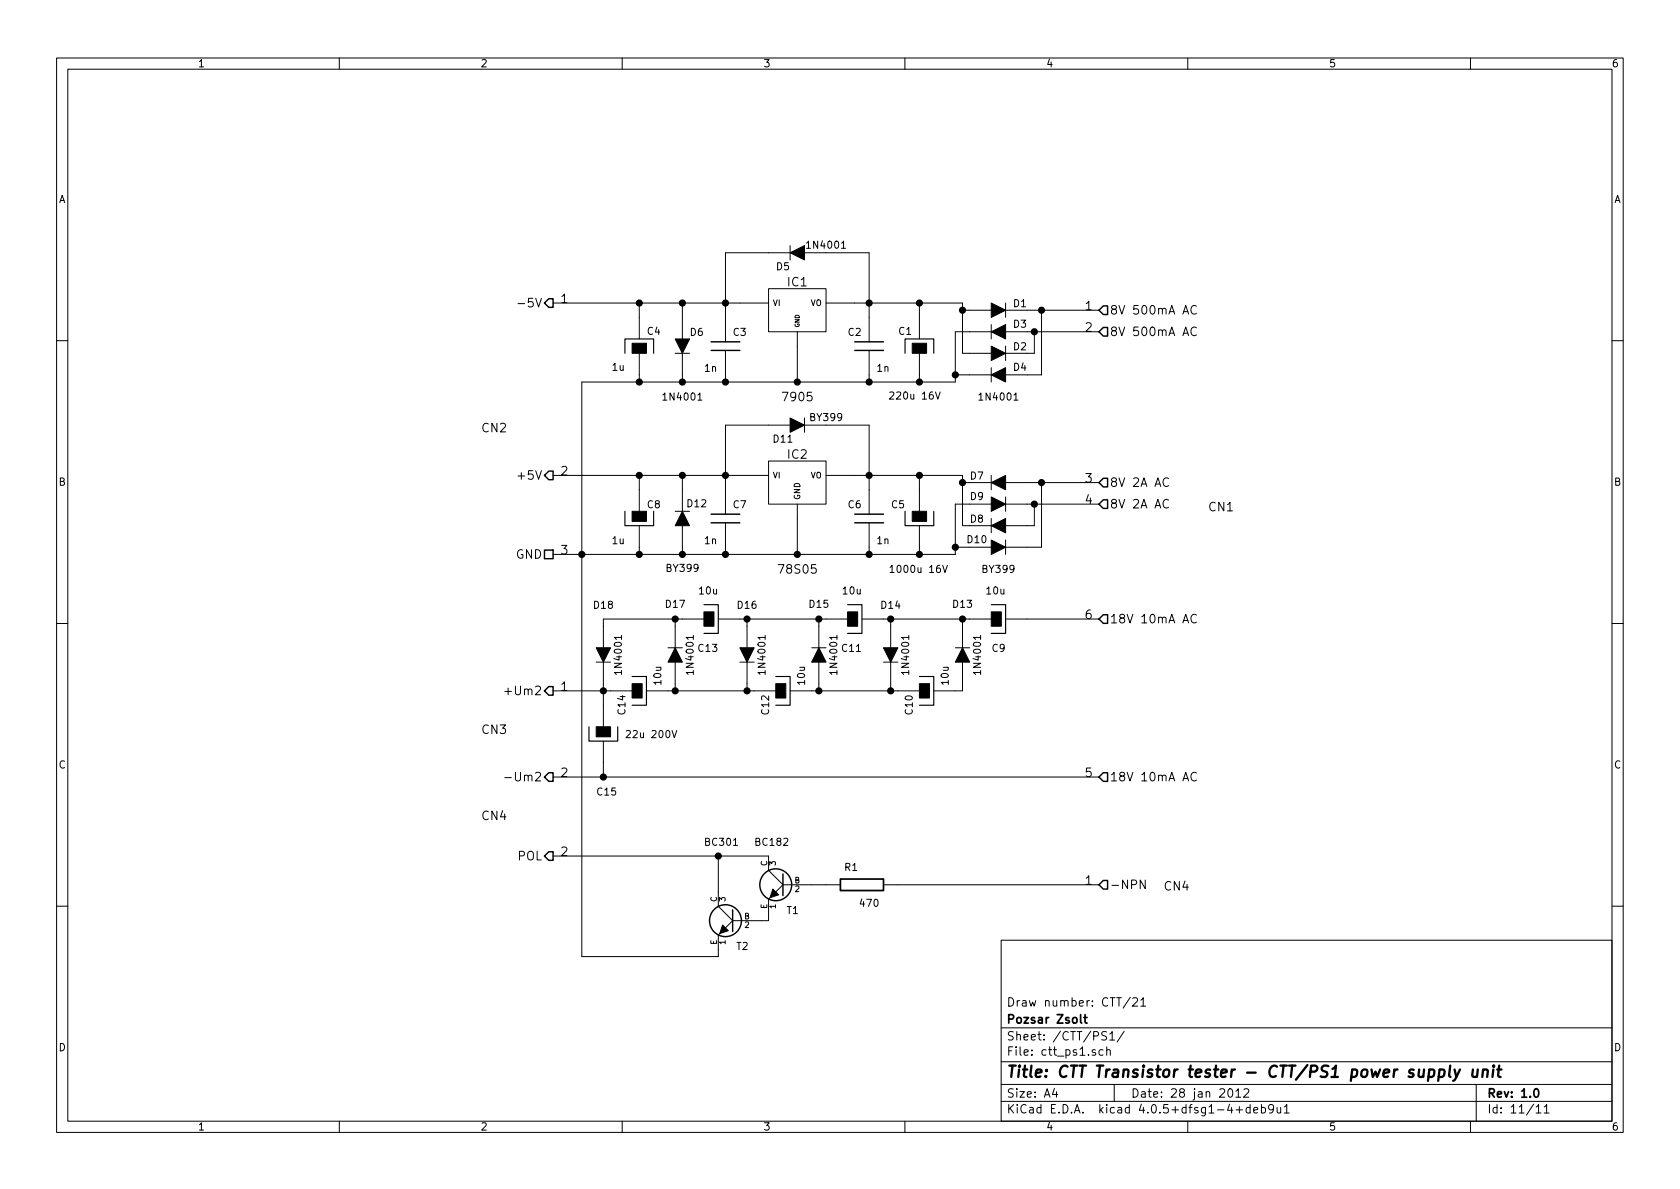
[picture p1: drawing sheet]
<svg xmlns="http://www.w3.org/2000/svg" width="297mm" height="210mm" viewBox="0 0 297 210" stroke-linecap="round" stroke-linejoin="round" font-family="sans-serif">
<g fill="none" stroke="#000" stroke-width=".18">
<path d="M10 10.3h277v189.9h-277zM12 12.2h273v186.1h-273zM60 10.3v1.9M110 10.3v1.9M160 10.3v1.9M210 10.3v1.9M260 10.3v1.9M91.6 53.7h1.2M97.8 53.6h38.1M113 53.6v6.3M120.6 53.6v6.3M135.9 51h10.1v7.7h-10.1z"/>
<path d="M139.7 44.7h-11.4v15.7M139.7 43.4v2.6M141 58.7v8.9M142.2 44.7h11.5v15.7M146 53.6h24.2v8.9h5.1M148.8 43.9h.7M162.6 53.6v6.3M170.2 54.9h5.1M175.3 58.7h-6.4v8.9h-66v101.6h24.1v-3.9l.3-.2M175.3 57.4v2.5M177.8 58.7h16.5M177.8 54.9h16.5"/>
<path d="M177.8 53.6v2.5M182.9 58.7v3.8h-5.1M184.1 54.9v11.4h-6.3M211.5 58a.62 .62 0 0 0-.7 0 .62 .62 0 0 0-.2 .7 .58 .58 0 0 0 .3 .6 .58 .58 0 0 0 .6-.1M211.5 54.2a.62 .62 0 0 0-.7 0 .62 .62 0 0 0-.2 .7 .58 .58 0 0 0 .3 .6 .58 .58 0 0 0 .6-.1M10 60.2h2M113 62.5v5.1M119.4 62.5h2.5M120.6 62.5v5.1M123.4 70.8h.7M128.3 62v5.6M139.7 75.2h-11.4v15.7"/>
<path d="M142.2 75.2h11.5v15.7M142.2 73.9v2.5M153.7 62v5.6M157.3 69.4l.5-.1 .2 .1v.3l-.7 .9h.7M162.6 62.5v5.1M165.4 69.3l.4 1.3 .4-1.3M168.9 66.3h6.4M175.3 65v2.6M177.8 61.2v2.5M179.3 70.8h.7M285 60.2h2M97.8 84.1h38.1"/>
<path d="M113 84.1v6.3M113 93v5M119.4 90.4h2.5M120.6 84.1v6.3M120.6 93v5M128.3 92.5v5.5M135.9 81.5h10.1v7.6h-10.1zM141 89.1v8.9M146 84.1h24.2v8.9h5.1M153.7 92.5v5.5M162.6 84.1v6.3M162.6 93v5"/>
<path d="M166.7 100l.4 1.2 .4-1.2M168.9 96.8h6.4M170.2 85.3h5.1M175.3 89.1h-6.4v8.9h-71.1M175.3 84.1v2.5M175.3 91.7v2.5M177.8 89.1h16.5M177.8 85.3h16.5M177.8 87.9v2.5M177.8 95.5v2.5M182.9 89.1v3.9h-5.1M184.1 85.3v11.5h-6.3"/>
<path d="M206.6 84.7a.62 .62 0 0 0-.8-.1 .62 .62 0 0 0-.2 .8 .58 .58 0 0 0 .3 .5 .58 .58 0 0 0 .7 0M206.6 88.5a.62 .62 0 0 0-.8-.1 .62 .62 0 0 0-.2 .8 .58 .58 0 0 0 .3 .6 .58 .58 0 0 0 .7-.1M10 110.3h2M105.4 117.1h2.5M106.7 117.1v11.4M109.9 112.4v.7M118.1 114.5h2.5M119.4 109.5v5M119.4 117.1v5.1M122.6 112.4v.7M124.5 109.5h-17.8v5M127 109.5h22.9"/>
<path d="M130.8 117.1h2.5M132.1 109.5v5M132.1 117.1v5.1M135.3 112.4v.7M143.5 114.5h2.5M144.8 109.5v5M144.8 117.1v5.1M148 112.4v.7M152.4 109.5h22.9M156.2 117.1h2.5M157.4 100.3l.3-.3v1.2M157.4 101.2h.7"/>
<path d="M157.5 109.5v5M157.5 117.1v5.1M160.7 112.4v.7M168.9 114.5h2.5M170.2 117.1v5.1h-5.1M170.2 109.5v5M173.4 112.4v.7M177.8 109.5h16.5M211.5 108.8a.62 .62 0 0 0-.7 0 .62 .62 0 0 0-.2 .7 .58 .58 0 0 0 .3 .6 .58 .58 0 0 0 .6-.1M285 110.3h2M89.3 122.3h1.1M89.3 137.5h1.1"/>
<path d="M97.8 137.4h96.5M97.8 122.2h14M106.7 131.1v6.3M110.7 129.3l.5-.1 .2 .1 .1 .2-.8 .9h.8M114.3 122.2h22.9M118.8 129.2l.4 1.2 .5-1.2M139.7 122.2h22.9M211.5 136.7a.62 .62 0 0 0-.7 0 .62 .62 0 0 0-.2 .7 .58 .58 0 0 0 .3 .6 .58 .58 0 0 0 .6-.1M97.8 151.4h38.1v2.5l2.5 2.6M127 151.4v8.9l2.5 2.5M136.1 158.7l-.2 .3v3.8h-6.4M138.4 156.5l-1.2 1.2"/>
<path d="M138.4 156.5h10.2M156.2 156.5h38.1M202.5 155.6v1.5l-.9-1.5v1.5M10 160.2h2M129.5 162.8l-1.2 1.3M177 166.3h108v32h-108zM199.8 176.3l-1.2 2M200.3 176.6l.2-.2h.4l.2 .5-.9 1h.9M201.7 176.9l.4-.5v1.5M201.7 177.9h.9M285 160.2h2M60 198.3v1.9"/>
<path d="M110 198.3v1.9M160 198.3v1.9M177 194.8h108M177 191.8h108M177 187.8h108M177 181.8h108M186.4 192.5l-.3 1h.9M186.8 193v1M193.7 185.7a.37 .37 0 0 0-.6 .1l.1 .2 .5 .2 .1 .1-.3 .3-.4-.1M195 185.7l-.4-.1-.3 .3 .1 .6 .2 .1 .4-.1M195.7 182.5l-.6-.1-.3 .3 .1 .3 .7 .4v.4a.62 .62 0 0 1-.8 0M195.7 185.7l.2-.1 .4 .1v.9"/>
<path d="M195.7 185.1v1.5M196.2 182.8l.4-.4v1.5M196.2 183.9h.9M197 191.8v3M198.8 182.3l-1.3 2M210 198.3v1.9M217.2 192.7l.2-.2a.81 .81 0 0 1 .6 .6 .81 .81 0 0 1-.2 .8l-.2 .1a.79 .79 0 0 1-.4-1.3zM218.5 193l.4-.5v1.5M218.5 194h.9M218.5 196.3h1.2M219.1 195.7v1.1M219.9 192.7l.3-.2h.3l.3 .5-.9 1h.9"/>
<path d="M221 195.9l-.4-.1-.3 .3 .1 .6 .2 .1 .4-.1M221 195.3v1.5M221.7 196.3l.7-.1-.1-.3-.4-.1-.2 .2v.7h.6M223 195.9l.5-.1 .2 .3-.1 .6h-.6M223 195.3v1.5M225.2 196l-.3 .3h-.3l-.3-.3v-.4l.2-.2 .4-.1 .2 .2a1.19 1.19 0 0 1-.2 1.2l-.4 .1M225.8 195.8l.1 .9 .3 .1 .2-.1M226.4 195.8v1M227.1 195.8l.4-.5v1.5M227.1 196.8h.8M260 198.3v1.9M261 191.8v6.5"/>
<path d="M271.6 195.8l.4-.5v1.5M271.6 196.8h.9M273 195.8l.5-.5v1.5M273 196.8h.9"/>
</g>
<path d="M148.6 155.4h7.6v2.1h-7.6zM191.1 179.4v1.3l.2 .2M191.6 179.9h.6M191.8 179.4v1.3l.4 .2M271.3 192.7l.3-.2a.81 .81 0 0 1 .5 .6 .81 .81 0 0 1-.2 .8l-.2 .1a.79 .79 0 0 1-.4-1.3z" fill="none" stroke="#000" stroke-width=".3"/>
<g fill="none" stroke="#000" stroke-width=".41">
<path d="M252.7 189.2a.65 .65 0 0 1 .9 .1l-.2 1a.67 .67 0 0 1-.8 0M254.5 189.2a.65 .65 0 0 1 .9 .1l-.2 1a.67 .67 0 0 1-.8 0M254.5 189.1l-.2 2M256.4 188.4l-.2 1.8 .3 .2M257.2 189.1l.3 1.3M258.1 189.1l-.8 1.8-.4 .2M260.4 189.1v1.2a.56 .56 0 0 0 .7 0M261.3 189.1l-.2 1.3M262.2 189.3a.52 .52 0 0 1 .9 .1l-.2 1M262.2 189.1l-.1 1.3M264 189.1l-.1 1.3M264.1 188.4v.2l.1-.1-.1-.1v.2"/>
<path d="M264.7 189.1h.8M265.1 188.4l-.2 1.8v.1l.4 .1"/>
</g>
<g fill="#000" stroke="#000" stroke-width=".25">
<circle cx="113" cy="53.6" r=".51"/>
<circle cx="120.7" cy="53.6" r=".51"/>
<circle cx="128.3" cy="53.6" r=".51"/>
<circle cx="153.7" cy="53.6" r=".51"/>
<circle cx="162.6" cy="53.6" r=".51"/>
<circle cx="170.2" cy="54.9" r=".51"/>
<circle cx="182.9" cy="58.7" r=".51"/>
<circle cx="184.2" cy="54.9" r=".51"/>
<circle cx="113" cy="67.6" r=".51"/>
<circle cx="120.7" cy="67.6" r=".51"/>
<circle cx="128.3" cy="67.6" r=".51"/>
<circle cx="141" cy="67.6" r=".51"/>
<circle cx="153.7" cy="67.6" r=".51"/>
<circle cx="162.6" cy="67.6" r=".51"/>
<circle cx="168.9" cy="66.3" r=".51"/>
<circle cx="102.9" cy="98" r=".51"/>
<circle cx="113" cy="84.1" r=".51"/>
<circle cx="113" cy="98" r=".51"/>
<circle cx="120.7" cy="84.1" r=".51"/>
<circle cx="120.7" cy="98" r=".51"/>
<circle cx="128.3" cy="98" r=".51"/>
<circle cx="128.3" cy="84.1" r=".51"/>
<circle cx="141" cy="98" r=".51"/>
<circle cx="153.7" cy="98" r=".51"/>
<circle cx="153.7" cy="84.1" r=".51"/>
<circle cx="162.6" cy="84.1" r=".51"/>
<circle cx="162.6" cy="98" r=".51"/>
<circle cx="168.9" cy="96.8" r=".51"/>
<circle cx="170.2" cy="85.3" r=".51"/>
<circle cx="182.9" cy="89.1" r=".51"/>
<circle cx="184.2" cy="85.3" r=".51"/>
<circle cx="119.4" cy="109.5" r=".51"/>
<circle cx="132.1" cy="109.5" r=".51"/>
<circle cx="144.8" cy="109.5" r=".51"/>
<circle cx="157.5" cy="109.5" r=".51"/>
<circle cx="170.2" cy="109.5" r=".51"/>
<circle cx="106.7" cy="122.2" r=".51"/>
<circle cx="106.7" cy="137.4" r=".51"/>
<circle cx="119.4" cy="122.2" r=".51"/>
<circle cx="132.1" cy="122.2" r=".51"/>
<circle cx="144.8" cy="122.2" r=".51"/>
<circle cx="157.5" cy="122.2" r=".51"/>
<circle cx="127" cy="151.4" r=".51"/>
</g>
<path d="M110.5 62.5v-2.6h5.1v2.6M160 62.5v-2.6h5.1v2.6M110.5 90.4v2.6h5.1v-2.6M160 90.4v2.6h5.1v-2.6M111.8 119.6h2.5v5.1h-2.5M124.5 106.9h2.5v5.1h-2.5M137.2 119.6h2.5v5.1h-2.5M149.9 106.9h2.5v5.1h-2.5M162.6 119.6h2.5v5.1h-2.5M175.3 106.9h2.5v5.1h-2.5M104.1 128.5v2.6h5.1v-2.6" fill="none" stroke="#000" stroke-width=".2"/>
<g fill="#000" stroke="#000" stroke-width=".18">
<path d="M119.4 59.9h2.5l-1.3 2.6zM139.7 44.7l2.5-1.3v2.6zM175.3 53.6l2.5 1.3-2.5 1.2zM175.3 58.7l2.5-1.3v2.5zM111.8 60.7h2.5v1.8h-2.5zM139.7 73.9l2.5 1.3-2.5 1.2zM161.3 60.7h2.5v1.8h-2.5zM175.3 61.2l2.5 1.3-2.5 1.2zM175.3 66.3l2.5-1.3v2.6zM111.8 90.4h2.5v1.8h-2.5zM120.6 90.4l1.3 2.6h-2.5zM161.3 90.4h2.5v1.8h-2.5z"/>
<path d="M175.3 95.5l2.5 1.3-2.5 1.2zM175.3 87.9l2.5 1.2-2.5 1.3zM175.3 93l2.5-1.3v2.5zM175.3 85.3l2.5-1.2v2.5zM105.4 114.5h2.5l-1.2 2.6zM119.4 114.5l1.2 2.6h-2.5zM124.5 108.2h1.7v2.5h-1.7zM130.8 114.5h2.5l-1.2 2.6zM144.8 114.5l1.2 2.6h-2.5zM149.9 108.2h1.7v2.5h-1.7zM156.2 114.5h2.5l-1.2 2.6zM170.2 114.5l1.2 2.6h-2.5z"/>
<path d="M175.3 108.2h1.7v2.5h-1.7zM105.4 128.5h2.5v1.8h-2.5zM111.8 120.9h1.7v2.5h-1.7zM137.2 120.9h1.7v2.5h-1.7zM162.6 120.9h1.7v2.5h-1.7zM136.7 157.2l1 1-1.6 .5zM127.8 163.6l1 1-1.5 .5z"/>
</g>
<g fill="none" stroke="#000" stroke-width=".25">
<path d="M97 52.8h.8v1.6h-.8l-.7-.8zM195.1 57.9h.7v1.5h-.7l-.8-.7zM195.1 54.1h.7v1.5h-.7l-.8-.7zM125.7 62h5.1M125.7 60.4h5.1M151.1 62h5.1M151.1 60.4h5.1M96.3 97.3h1.5v1.5h-1.5zM97 83.3h.8v1.5h-.8l-.7-.7zM125.7 92.5h5.1M125.7 90.9h5.1M151.1 92.5h5.1"/>
<path d="M151.1 90.9h5.1M195.1 84.6h.7v1.5h-.7l-.8-.8zM195.1 88.4h.7v1.5h-.7l-.8-.8zM195.1 108.7h.7v1.5h-.7l-.8-.7zM97 121.4h.8v1.5h-.8l-.7-.7zM97 136.6h.8v1.6h-.8l-.7-.8zM195.1 136.6h.7v1.6h-.7l-.8-.8zM97 150.6h.8v1.5h-.8l-.7-.7zM138.4 154.6v3.8M195.1 155.7h.7v1.5h-.7l-.8-.7zM129.5 160.9v3.8"/>
<circle cx="137.2" cy="156.5" r="2.82"/>
<circle cx="128.3" cy="162.8" r="2.82"/>
</g>
<text font-size="2.8" x="178" y="190.5">Title: CTT Transistor tester - CTT/PS1 power supply unit</text>
<g font-size="2.1">
<text x="99.1" y="53.6">1</text>
<text x="139.3" y="50.6">IC1</text>
<text x="92.6" y="54.4">-5V</text>
<text x="191.8" y="58.7">2</text>
<text x="191.8" y="54.9">1</text>
<text x="196.2" y="59.4">8V 500mA AC</text>
<text x="196.2" y="55.6">8V 500mA AC</text>
<text x="138.6" y="71">7905</text>
<text x="85.1" y="76.4">CN2</text>
<text x="139.3" y="81.1">IC2</text>
<text x="92" y="84.8">+5V</text>
<text x="99.1" y="84.1">2</text>
<text x="191.8" y="89.1">4</text>
<text x="191.8" y="85.3">3</text>
<text x="196.2" y="86.1">8V 2A AC</text>
<text x="196.2" y="89.9">8V 2A AC</text>
<text x="213.6" y="90.4">CN1</text>
<text x="91.1" y="98.8">GND</text>
<text x="99.1" y="98">3</text>
<text x="137.9" y="101.4">78S05</text>
<text x="191.8" y="109.5">6</text>
<text x="196.2" y="110.2">18V 10mA AC</text>
<text x="90" y="122.9">+Um2</text>
<text x="99.1" y="122.2">1</text>
<text x="85.1" y="129.8">CN3</text>
<text x="99.1" y="137.4">2</text>
<text x="191.8" y="137.4">5</text>
<text x="90.6" y="138.2">-Um2</text>
<text x="196.2" y="138.2">18V 10mA AC</text>
<text x="85.1" y="145">CN4</text>
<text x="91.5" y="152.1">POL</text>
<text x="99.1" y="151.4">2</text>
<text x="191.8" y="156.5">1</text>
<text x="196.2" y="157.2">-NPN</text>
<text x="205.7" y="157.5">CN4</text>
<text x="178" y="178">Draw number: CTT/21</text>
<text x="178" y="184">Sheet: /CTT/PS1/</text>
<text x="178" y="181">Pozsar Zsolt</text>
<text x="178" y="186.7">File: ctt_ps1.sch</text>
<text x="178" y="196.9">KiCad E.D.A. kicad 4.0.5+dfsg1-4+deb9u1</text>
<text x="178" y="194.1">Size: A4</text>
<text x="200" y="194.1">Date: 28 jan 2012</text>
<text x="263" y="194.1">Rev: 1.0</text>
<text x="263" y="196.9">Id: 11/11</text>
</g>
<g font-size="1.8">
<text x="35" y="11.9">1</text>
<text x="85" y="11.9">2</text>
<text x="135" y="11.9">3</text>
<text x="185" y="11.9">4</text>
<text x="235" y="11.9">5</text>
<text x="285" y="11.9">6</text>
<text x="10.4" y="35.9">A</text>
<text x="285.4" y="35.9">A</text>
<text x="137.3" y="47.8">D5</text>
<text x="143" y="44">1N4001</text>
<text x="114.5" y="59.2">C4</text>
<text x="122.1" y="59.4">D6</text>
<text x="129.7" y="59.4">C3</text>
<text x="150" y="59.4">C2</text>
<text x="158.9" y="59.2">C1</text>
<text x="179.2" y="57.9">D3</text>
<text x="179.2" y="54.3">D1</text>
<text x="108.3" y="65.6">1u</text>
<text x="124.6" y="65.7">1n</text>
<text x="155.1" y="65.7">1n</text>
<text x="179.2" y="65.6">D4</text>
<text x="179.2" y="61.9">D2</text>
<text x="117.6" y="70.8">1N4001</text>
<text x="157.9" y="70.6">220u 16V</text>
<text x="173.4" y="70.8">1N4001</text>
<text x="143.4" y="74.4">BY399</text>
<text x="136.8" y="78.3">D11</text>
<text x="10.4" y="85.9">B</text>
<text x="114.5" y="89.9">C8</text>
<text x="121.6" y="89.7">D12</text>
<text x="129.7" y="89.9">C7</text>
<text x="150" y="89.9">C6</text>
<text x="157.7" y="89.9">C5</text>
<text x="171.6" y="84.8">D7</text>
<text x="171.6" y="88.4">D9</text>
<text x="285.4" y="85.9">B</text>
<text x="171.6" y="92.4">D8</text>
<text x="108.3" y="96.2">1u</text>
<text x="118" y="101.1">BY399</text>
<text x="124.6" y="96.2">1n</text>
<text x="155.1" y="96.2">1n</text>
<text x="158.1" y="101.3">1000u 16V</text>
<text x="171.1" y="96">D10</text>
<text x="173.8" y="101.3">BY399</text>
<text x="105.1" y="107.6">D18</text>
<text x="117.8" y="107.5">D17</text>
<text x="123.7" y="105.1">10u</text>
<text x="130.5" y="107.6">D16</text>
<text x="143.2" y="107.5">D15</text>
<text x="149.1" y="105.1">10u</text>
<text x="155.9" y="107.6">D14</text>
<text x="168.6" y="107.5">D13</text>
<text x="174.5" y="105.1">10u</text>
<text x="109.9" y="118.9" transform="rotate(-90 109.9 118.9)">1N4001</text>
<text x="122.6" y="118.9" transform="rotate(-90 122.6 118.9)">1N4001</text>
<text x="123.5" y="115.3">C13</text>
<text x="135.3" y="118.9" transform="rotate(-90 135.3 118.9)">1N4001</text>
<text x="148" y="118.9" transform="rotate(-90 148 118.9)">1N4001</text>
<text x="148.9" y="115.3">C11</text>
<text x="160.7" y="118.9" transform="rotate(-90 160.7 118.9)">1N4001</text>
<text x="173.4" y="118.9" transform="rotate(-90 173.4 118.9)">1N4001</text>
<text x="175.4" y="115.3">C9</text>
<text x="116.9" y="121" transform="rotate(-90 116.9 121)">10u</text>
<text x="142.3" y="121" transform="rotate(-90 142.3 121)">10u</text>
<text x="167.7" y="121" transform="rotate(-90 167.7 121)">10u</text>
<text x="110.6" y="126.3" transform="rotate(-90 110.6 126.3)">C14</text>
<text x="111.3" y="130.5">22u 200V</text>
<text x="136" y="126.3" transform="rotate(-90 136 126.3)">C12</text>
<text x="161.4" y="126.3" transform="rotate(-90 161.4 126.3)">C10</text>
<text x="10.4" y="135.9">C</text>
<text x="285.4" y="135.9">C</text>
<text x="105.6" y="140.7">C15</text>
<text x="124.8" y="149.5">BC301</text>
<text x="133.7" y="149.5">BC182</text>
<text x="149.4" y="154">R1</text>
<text x="139.1" y="161.6">T1</text>
<text x="152.2" y="160.3">470</text>
<text x="130.3" y="168">T2</text>
<text x="10.4" y="185.9">D</text>
<text x="285.4" y="185.9">D</text>
<text x="35" y="199.9">1</text>
<text x="85" y="199.9">2</text>
<text x="135" y="199.9">3</text>
<text x="185" y="199.9">4</text>
<text x="235" y="199.9">5</text>
<text x="285" y="199.9">6</text>
</g>
<g font-size="1.4">
<text x="136.7" y="54.1">VI</text>
<text x="143.2" y="54.1">VO</text>
<text x="136.7" y="84.6">VI</text>
<text x="141.5" y="88.4" transform="rotate(-90 141.5 88.4)">GND</text>
<text x="143.2" y="84.6">VO</text>
<text x="135.6" y="153.2" transform="rotate(-90 135.6 153.2)">C</text>
<text x="137.2" y="153" transform="rotate(-90 137.2 153)">3</text>
<text x="126.7" y="159.5" transform="rotate(-90 126.7 159.5)">C</text>
<text x="128.3" y="159.4" transform="rotate(-90 128.3 159.4)">3</text>
<text x="135.6" y="160.7" transform="rotate(-90 135.6 160.7)">E</text>
<text x="137.2" y="160.6" transform="rotate(-90 137.2 160.6)">1</text>
<text x="140.5" y="156.2">B</text>
<text x="140.6" y="157.7">2</text>
<text x="126.7" y="167.1" transform="rotate(-90 126.7 167.1)">E</text>
<text x="128.3" y="167" transform="rotate(-90 128.3 167)">1</text>
<text x="131.6" y="162.6">B</text>
<text x="131.7" y="164.1">2</text>
</g>
<text font-size="1.1" x="141.4" y="57.9" transform="rotate(-90 141.4 57.9)">GND</text>
</svg>
